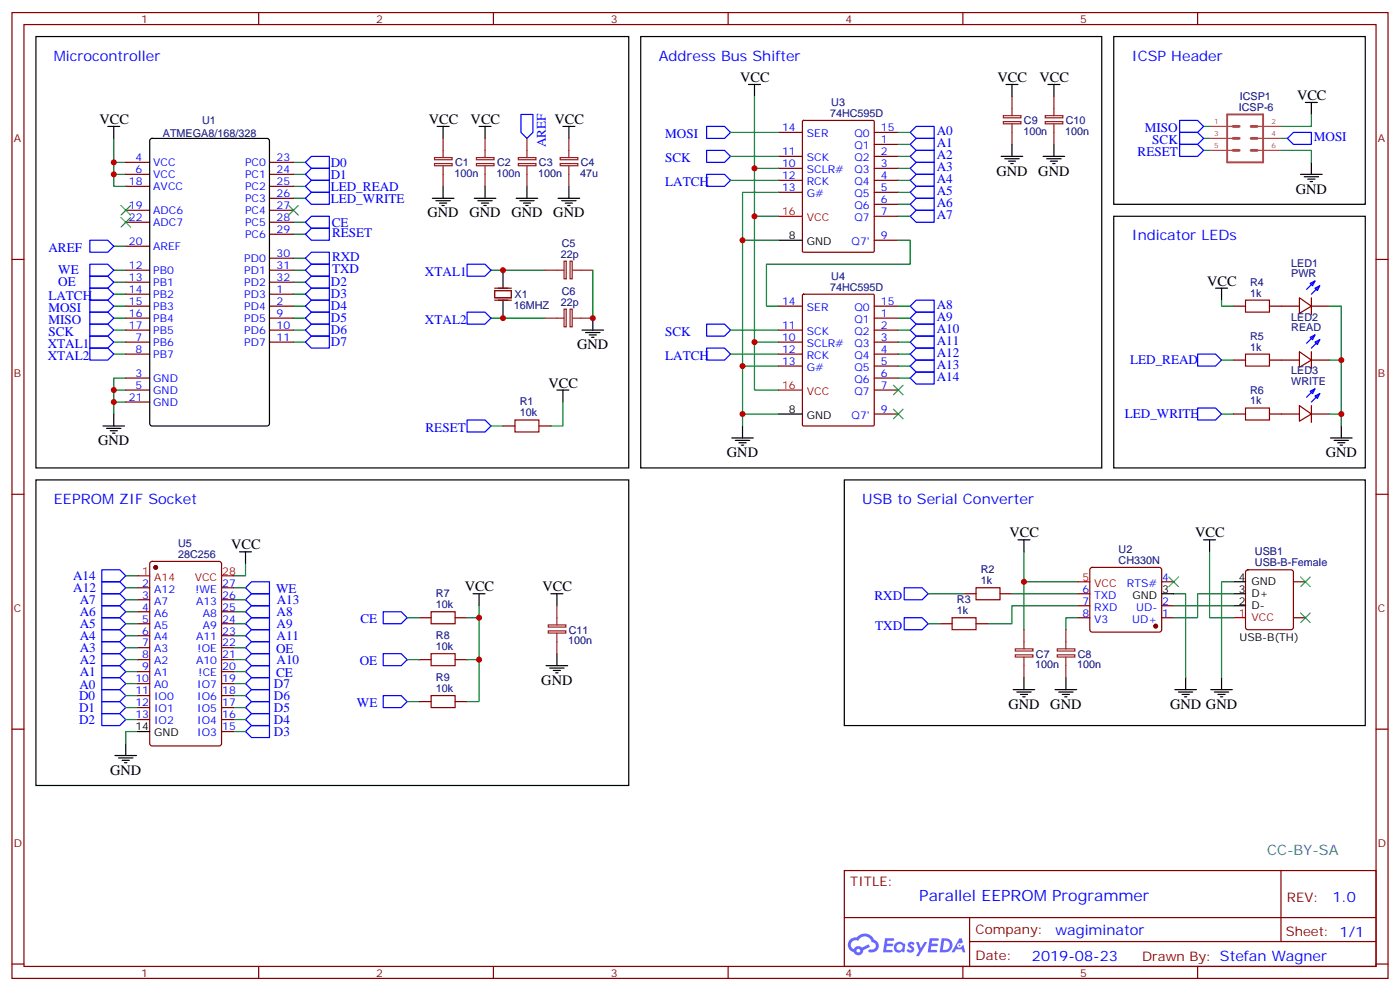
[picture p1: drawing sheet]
<svg xmlns="http://www.w3.org/2000/svg" width="412mm" height="292mm" viewBox="0 0 412 292" stroke-linecap="round" stroke-linejoin="round" font-family="sans-serif">
<g fill="none" stroke="#870000" stroke-width=".35">
<path d="M3.5 3.7h405.4v284.3h-405.4zM7.1 7.2h398.2v277.3h-398.2zM76.2 3.7v3.5M145.3 3.7v3.5M214.5 3.7v3.5M283.6 3.7v3.5M352.8 3.7v3.5M3.5 76.4h3.6M405.3 76.4h3.6M3.5 145.5h3.6M405.3 145.5h3.6M3.5 214.7h3.6"/>
<path d="M405.3 214.7h3.6M248.7 256.3h156.6v28.2h-156.6zM377.3 256.3v20.9M248.7 270.1h156.5M285.6 277.2h119.6M285.6 270.1v14.2M3.5 283.8h3.6M76.2 284.5v3.5M145.3 284.5v3.5M214.5 284.5v3.5M283.6 284.5v3.5M352.8 284.5v3.5"/>
<path d="M405.3 283.8h3.6"/>
</g>
<g fill="#5487ff">
<path d="M267.7 277.5a1.22 1.22 0 0 1 1.7 .2l-.4 .6a.47 .47 0 0 0-.3-.4 .47 .47 0 0 0-.5 .2l.1 .2a1.14 1.14 0 0 1 .8 1.8 1.14 1.14 0 0 1-1.9 0l-.2-.2 .5-.6 .7 .5a.29 .29 0 0 0 .3-.3 .29 .29 0 0 0-.2-.3 1.04 1.04 0 0 1-.6-1.7z"/>
<path d="M260.7 276.2h2.4l.3 .2-.2 .5-1.8 .1-.1 .8h1.5l.3 .4-.3 .4h-1.6l-.2 1.1h1.7l.2 .3-.2 .3-2.6 .1z"/>
<path d="M273.8 276.2h2.4l.3 .2-.1 .5-1.8 .1-.2 .8h1.6l.3 .4-.4 .4-1.6-.1-.1 1.1 1.7 .1 .2 .3-.2 .3-2.6 .1z"/>
<path d="M282.6 276.2h.7l.3 1.3-.6 .3a.69 .69 0 0 0-1 .3 .69 .69 0 0 0 .4 .9 .69 .69 0 0 0 .9-.6l.5-.2 .6 2.2h-.8l-.2-.9h-1.8l-.5 .9h-.8z"/>
<path d="M269.8 277.3h.8l.6 1.8 1.1-1.8h.9l-2.6 4.2h-.8l.9-1.5z"/>
<path d="M277.4 276.2l-.6 4.2h1.3a2.11 2.11 0 0 0 2.5-2.1 2.11 2.11 0 0 0-2.5-2.1zM278.1 277a1.39 1.39 0 0 1 1.7 1.4 1.39 1.39 0 0 1-1.8 1.2h-.3z"/>
<path d="M263.7 277.8a1.54 1.54 0 0 0-.1 2.2 1.54 1.54 0 0 0 2.2 .1l.6 .3 .3-2.3-.2-.3h-.4a1.49 1.49 0 0 0-2.4 0zM264 278.8a.94 .94 0 0 1 1.8 0 .94 .94 0 0 1-1.8 0z"/>
<path d="M250.4 276.6a2.18 2.18 0 0 0 1.1 3.7 1.44 1.44 0 0 0 1.6 .9 1.44 1.44 0 0 0 1.2-1.4l2-1.1-.5-.7-1.9 1a1.47 1.47 0 0 0-2.4 .4 1.39 1.39 0 0 1-.7-1.9 1.39 1.39 0 0 1 2-.5 2.12 2.12 0 0 1 2.2-1.3 2.12 2.12 0 0 1 1.9 1.7 1.14 1.14 0 0 1 1.1 1.4 1.14 1.14 0 0 1-1.7 .7 .43 .43 0 0 0-.5 .4 .43 .43 0 0 0 .4 .5 1.98 1.98 0 0 0 2.5-1.2 1.98 1.98 0 0 0-1.2-2.6 3.1 3.1 0 0 0-5.3-.6l-.9 .1zM252.3 279.9a.55 .55 0 0 1 1.1 0 .55 .55 0 0 1-1.1 0z"/>
<circle cx="282.6" cy="278.3" r=".26"/>
</g>
<g fill="none" stroke="#000" stroke-width=".35">
<path d="M10.6 10.8h174.6v127h-174.6zM188.7 10.8h135.9v127h-135.9zM328.1 10.8h74.1v49.3h-74.1zM31.7 37.2h3.6M33.5 37.2v3.5M128.8 37.2h3.5M130.5 37.2v3.5M141.1 37.2h3.5M142.9 37.2v3.5M165.8 37.2h3.5M167.6 37.2v3.5M220.5 24.9h3.5"/>
<path d="M222.2 24.9v3.5M296.3 24.9h3.6M298.1 24.9v3.5M308.7 24.9h3.5M310.4 24.9v3.5M384.5 30.2h3.6M386.3 30.2v3.5M44.3 41l.5-.3h33.9l.6 .5 .1 83.5-.5 .7h-34.1l-.6-.4-.1-83.5zM127.4 58.4h6.3M128.4 59.1h4.2M129.5 59.8h2.1M130.5 54.9v3.5"/>
<path d="M139.7 58.4h6.3M140.8 59.1h4.2M141.8 59.8h2.1M142.9 54.9v3.5M152 58.4h6.4M153.1 59.1h4.2M154.2 59.8h2.1M155.2 54.9v3.5M164.4 58.4h6.3M165.5 59.1h4.2M166.5 59.8h2.1M167.6 54.9v3.5"/>
<path d="M294.9 46h6.4M296 46.7h4.2M297 47.4h2.2M297.7 48.2h.7M298.1 42.5v3.5M307.3 46h6.3M308.3 46.7h4.3M309.4 47.4h2.1M310.1 48.2h.7M310.4 42.5v3.5M383.1 51.3h6.4M384.2 52h4.2"/>
<path d="M385.2 52.7h2.1M385.9 53.4h.7M386.3 47.8v3.5M130.2 60.5h.7M142.5 60.5h.7M148.2 79.6v5.2M154.9 60.5h.7M167.2 60.5h.7M229.3 70.7h7.1M328.1 63.7h74.1v74.1h-74.1zM148.2 88.4v5.3M171.4 97.2h6.4"/>
<path d="M172.5 97.9h4.2M173.6 98.6h2.1M174.3 99.3h.7M174.6 93.7v3.5M358.1 84.8h3.5M359.8 84.8v3.6M164 114.8h3.6M165.8 114.8v3.6M30.3 125.4h6.4M31.4 126.1h4.2M32.5 126.8h2.1M33.2 127.5h.7"/>
<path d="M33.5 121.9v3.5M215.5 128.9h6.4M216.6 129.6h4.2M217.7 130.4h2.1M218.4 131.1h.7M218.7 125.4v3.5M229.3 121.9h7.1M391.9 128.9h6.4M393 129.6h4.2M394.1 130.4h2.1M394.8 131.1h.7M395.1 125.4v3.5"/>
<path d="M10.6 141.3h174.6v89.9h-174.6zM248.7 141.3h153.5v72.3h-153.5zM299.9 158.9h3.5M301.6 158.9v3.6M354.5 158.9h3.6M356.3 158.9v3.6M70.6 162.5h3.5M72.3 162.5v3.5M139.3 174.8h3.6M141.1 174.8v3.5M162.3 174.8h3.5M164 174.8v3.5"/>
<path d="M342.2 174.8h3.5M363.4 178.3h3.5M363.4 174.8h3.5M363.4 171.3h3.5M160.9 196h6.3M161.9 196.7h4.3M163 197.4h2.1M163.7 198.1h.7M164 192.4v3.6M301.6 199.5v3.5M314 199.5v3.5M349.2 199.5v3.5"/>
<path d="M359.8 199.5v3.5M37 218.9v3.5M40.6 215.4h3.5M298.4 203h6.4M299.5 203.7h4.2M300.6 204.4h2.1M301.3 205.1h.7M310.8 203h6.3M311.9 203.7h4.2M312.9 204.4h2.1M313.6 205.1h.7M346.1 203h6.3"/>
<path d="M347.1 203.7h4.3M348.2 204.4h2.1M348.9 205.1h.7M356.7 203h6.3M357.7 203.7h4.2M358.8 204.4h2.1M359.5 205.1h.7M33.9 222.4h6.3M34.9 223.1h4.3M36 223.8h2.1M36.7 224.5h.7"/>
</g>
<path d="M145.7 85.5h4.9v2.2h-4.9zM145.7 88.4h4.9M145.7 84.8h4.9" fill="none" stroke="#871200" stroke-width=".35"/>
<g fill="none" stroke="#00f" stroke-width=".35">
<path d="M153.5 33.7h3.5v5.3l-1.8 1.7-1.7-1.7zM208.1 37.2h5.3l1.8 1.8-1.8 1.7h-5.3zM268.1 39l1.8-1.8h5.3v3.5h-5.3zM347.5 35.5h5.3l1.7 1.7-1.7 1.8h-5.3zM347.5 39h5.3l1.7 1.7-1.7 1.8h-5.3zM381 39h5.3v3.5h-5.3l-1.8-1.8zM90 58.4l1.7-1.8h5.3v3.5h-5.3zM90 54.9l1.7-1.8h5.3v3.5h-5.3zM90 51.3l1.7-1.7h5.3v3.5h-5.3zM91.7 46h5.3v3.6h-5.3l-1.7-1.8zM208.1 44.3h5.3l1.8 1.7-1.8 1.8h-5.3zM208.1 51.3h5.3l1.8 1.8-1.8 1.8h-5.3z"/>
<path d="M268.1 42.5l1.8-1.8h5.3v3.6h-5.3zM268.1 46l1.8-1.7h5.3v3.5h-5.3zM268.1 49.6l1.8-1.8h5.3v3.5h-5.3zM268.1 53.1l1.8-1.8h5.3v3.6h-5.3zM268.1 56.6l1.8-1.7h5.3v3.5h-5.3zM347.5 42.5h5.3l1.7 1.8-1.7 1.7h-5.3zM26.5 77.8h5.2l1.8 1.8-1.8 1.7h-5.2zM26.5 70.7h5.2l1.8 1.8-1.8 1.8h-5.2zM90 79.6l1.7-1.8h5.3v3.5h-5.3zM90 76l1.7-1.7h5.3v3.5h-5.3zM90 69l1.7-1.8h5.3v3.5h-5.3zM90 65.4l1.7-1.7h5.3v3.5h-5.3z"/>
<path d="M137.6 77.8h5.3l1.7 1.8-1.7 1.7h-5.3zM268.1 60.1l1.8-1.7h5.3v3.5h-5.3zM268.1 63.7l1.8-1.8h5.3v3.5h-5.3zM26.5 84.8h5.2l1.8 1.8-1.8 1.8h-5.2zM26.5 81.3h5.2l1.8 1.8-1.8 1.7h-5.2zM26.5 88.4h5.2l1.8 1.7-1.8 1.8h-5.2zM26.5 91.9h5.2l1.8 1.8-1.8 1.7h-5.2zM26.5 95.4h5.2l1.8 1.8-1.8 1.8h-5.2zM26.5 99h5.2l1.8 1.7-1.8 1.8h-5.2zM90 97.2l1.7-1.8h5.3v3.6h-5.3zM90 93.7l1.7-1.8h5.3v3.5h-5.3zM90 90.1l1.7-1.7h5.3v3.5h-5.3z"/>
<path d="M90 86.6l1.7-1.8h5.3v3.6h-5.3zM90 83.1l1.7-1.8h5.3v3.5h-5.3zM137.6 91.9h5.3l1.7 1.8-1.7 1.7h-5.3zM208.1 95.4h5.3l1.8 1.8-1.8 1.8h-5.3zM268.1 90.1l1.8-1.7h5.3v3.5h-5.3zM268.1 93.7l1.8-1.8h5.3v3.5h-5.3zM268.1 97.2l1.8-1.8h5.3v3.6h-5.3zM385.9 83.4l1.4-.7-.7 1.4zM385.9 99.3l1.4-.7-.7 1.4zM387.3 84.8l1.5-.7-.7 1.4zM387.3 82.7l-2.4 2.5M387.3 98.6l-2.4 2.5"/>
<path d="M388.8 84.1l-2.5 2.5M26.5 102.5h5.2l1.8 1.7-1.8 1.8h-5.2zM90 100.7l1.7-1.7h5.3v3.5h-5.3zM208.1 102.5h5.3l1.8 1.7-1.8 1.8h-5.3zM268.1 100.7l1.8-1.7h5.3v3.5h-5.3zM268.1 104.2l1.8-1.7h5.3v3.5h-5.3zM268.1 107.8l1.8-1.8h5.3v3.5h-5.3zM268.1 111.3l1.8-1.8h5.3v3.6h-5.3zM352.8 104.2h5.3l1.7 1.8-1.7 1.8h-5.3zM385.9 115.2l1.4-.7-.7 1.4zM387.3 100.7l1.5-.7-.7 1.4zM387.3 116.6l1.5-.7-.7 1.4z"/>
<path d="M387.3 114.5l-2.4 2.4M388.8 100l-2.5 2.5M388.8 115.9l-2.5 2.5M137.6 123.6h5.3l1.7 1.8-1.7 1.8h-5.3zM352.8 120.1h5.3l1.7 1.8-1.7 1.7h-5.3zM30 178.3h5.3l1.7 1.8-1.7 1.8h-5.3zM30 174.8h5.3l1.7 1.8-1.7 1.7h-5.3zM30 171.3h5.3l1.7 1.7-1.7 1.8h-5.3zM30 167.7h5.3l1.7 1.8-1.7 1.8h-5.3zM72.3 176.6l1.8-1.8h5.3v3.5h-5.3zM72.3 173l1.8-1.7h5.3v3.5h-5.3zM74.1 178.3h5.3v3.6h-5.3l-1.8-1.8z"/>
<path d="M266.3 173h5.3l1.8 1.8-1.8 1.8h-5.3zM30 199.5h5.3l1.7 1.8-1.7 1.7h-5.3zM30 196h5.3l1.7 1.7-1.7 1.8h-5.3zM30 192.4h5.3l1.7 1.8-1.7 1.8h-5.3zM30 188.9h5.3l1.7 1.8-1.7 1.7h-5.3zM30 185.4h5.3l1.7 1.7-1.7 1.8h-5.3zM30 181.9h5.3l1.7 1.7-1.7 1.8h-5.3zM72.3 194.2l1.8-1.8h5.3v3.6h-5.3zM72.3 190.7l1.8-1.8h5.3v3.5h-5.3zM72.3 197.7l1.8-1.7h5.3v3.5h-5.3zM74.1 181.9h5.3v3.5h-5.3l-1.8-1.8zM74.1 185.4h5.3v3.5h-5.3l-1.8-1.8z"/>
<path d="M112.9 180.1h5.3l1.7 1.8-1.7 1.7h-5.3zM112.9 192.4h5.3l1.7 1.8-1.7 1.8h-5.3zM266.3 181.9h5.3l1.8 1.7-1.8 1.8h-5.3zM30 203h5.3l1.7 1.8-1.7 1.8h-5.3zM30 206.6h5.3l1.7 1.7-1.7 1.8h-5.3zM30 210.1h5.3l1.7 1.7-1.7 1.8h-5.3zM72.3 208.3l1.8-1.7h5.3v3.5h-5.3zM72.3 204.8l1.8-1.8h5.3v3.6h-5.3zM72.3 201.3l1.8-1.8h5.3v3.5h-5.3zM74.1 213.6h5.3v3.5h-5.3l-1.8-1.7zM74.1 210.1h5.3v3.5h-5.3l-1.8-1.8zM112.9 204.8h5.3l1.7 1.8-1.7 1.7h-5.3z"/>
</g>
<g fill="none" stroke="#870000" stroke-width=".35">
<path d="M229.3 39h7.1M236.4 35.6l.3-.1h20.5l.3 .1v38.3l-.2 .3-20.6 .1-.3-.2zM257.5 39h7.1M37 47.8h7.1M37 51.3h7.1M37 54.9h7.1M79.4 47.8h7M79.4 51.3h7M79.4 54.9h7M79.4 58.4h7M229.3 46h7.1M229.3 49.6h7.1"/>
<path d="M229.3 53.1h7.1M229.3 56.6h7.1M257.5 42.5h7.1M257.5 46h7.1M257.5 49.6h7.1M257.5 53.1h7.1M257.5 56.6h7.1M37 61.9h7.1M37 65.4h7.1M37 72.5h7.1M37 79.6h7.1M79.4 61.9h7"/>
<path d="M79.4 65.4h7M79.4 79.6h7M79.4 69h7M79.4 76h7M257.5 60.1h7.1M257.5 63.7h7.1M257.5 70.7h7.1M37 90.1h7.1M37 83.1h7.1M37 86.6h7.1M37 93.7h7.1M37 97.2h7.1"/>
<path d="M79.4 90.1h7M79.4 83.1h7M79.4 86.6h7M79.4 93.7h7M79.4 97.2h7M229.3 90.1h7.1M229.3 97.2h7.1M236.4 86.8l.3-.2h20.5l.3 .2v38.3l-.2 .3h-20.6l-.3-.2zM257.5 90.1h7.1M257.5 93.7h7.1M257.5 97.2h7.1M363.4 90.1h3.5"/>
<path d="M373.9 90.1h8.9M382.8 87.7l3.5 2.4-3.5 2.2zM386.3 90.1h5.3M386.3 87.7v4.9M37 100.7h7.1M37 104.2h7.1M37 111.3h7.1M37 114.8h7.1M37 118.4h7.1M79.4 100.7h7M229.3 100.7h7.1M229.3 104.2h7.1"/>
<path d="M229.3 107.8h7.1M257.5 100.7h7.1M257.5 104.2h7.1M257.5 111.3h7.1M257.5 114.8h7.1M257.5 107.8h7.1M363.4 106h3.5M373.9 106h8.9M382.8 103.5l3.5 2.5-3.5 2.1zM382.8 119.4l3.5 2.5-3.5 2.1zM386.3 103.5v5M386.3 119.4v5"/>
<path d="M386.3 106h5.3M148.2 125.4h3.5M158.7 125.4h3.6M257.5 121.9h7.1M363.4 121.9h3.5M373.9 121.9h8.9M386.3 121.9h5.3M40.6 173h3.5M40.6 176.6h3.5M44.3 165.5l.5-.2h19.8l.6 .4 .1 53.2-.5 .6-20 .1-.6-.5-.1-53.1zM65.3 173h3.5M65.3 176.6h3.5"/>
<path d="M284 174.8h3.5M294.6 174.8h3.5M317.5 174.8h3.5M317.5 178.3h3.5M321.3 167.2l.4-.2h19.8l.5 .2 .2 .5v17.7l-.2 .5-.5 .2h-19.8l-.5-.2-.2-.5v-17.7zM342.2 171.3h3.5M342.2 178.3h3.5M367.1 168l.5-.3h12.7l.5 .3 .2 .5v16.2l-.2 .5-.5 .2h-12.7l-.5-.2-.2-.5v-16.2zM381 171.3h3.5M40.6 183.6h3.5M40.6 194.2h3.5M40.6 180.1h3.5"/>
<path d="M40.6 187.1h3.5M40.6 190.7h3.5M40.6 197.7h3.5M65.3 183.6h3.5M65.3 194.2h3.5M65.3 180.1h3.5M65.3 187.1h3.5M65.3 190.7h3.5M65.3 197.7h3.5M123.5 181.9h3.5M123.5 194.2h3.5M134.1 181.9h3.5"/>
<path d="M134.1 194.2h3.5M276.9 183.6h3.6M287.5 183.6h3.5M317.5 181.9h3.5M342.2 181.9h3.5M381 181.9h3.5M40.6 201.3h3.5M40.6 204.8h3.5M40.6 208.3h3.5M40.6 211.8h3.5M65.3 201.3h3.5M65.3 204.8h3.5"/>
<path d="M65.3 208.3h3.5M65.3 211.8h3.5M65.3 215.4h3.5M123.5 206.6h3.5M134.1 206.6h3.5"/>
</g>
<path d="M366.9 88.4h7v3.5h-7zM366.9 104.2h7v3.6h-7zM151.7 123.6h7v3.6h-7zM366.9 120.1h7v3.5h-7zM287.5 173h7.1v3.6h-7.1zM127 180.1h7.1v3.5h-7.1zM127 192.4h7.1v3.6h-7.1zM280.5 181.9h7v3.5h-7zM127 204.8h7.1v3.5h-7.1z" fill="none" stroke="#a10000" stroke-width=".35"/>
<g fill="none" stroke="#008700" stroke-width=".35">
<path d="M215.2 39h14.1M222.2 28.4v86.4h7.1M264.6 39h3.5M354.5 37.2h1.8M386.3 33.7v3.5h-8.8M33.5 40.7v14.2h3.5M33.5 51.3h3.5M33.5 47.8h3.5M86.4 58.4h3.6M86.4 54.9h3.6M86.4 51.3h3.6M86.4 47.8h3.6"/>
<path d="M215.2 46h14.1M215.2 53.1h14.1M222.2 49.6h7.1M229.3 56.6h-10.6v68.8M264.6 42.5h3.5M264.6 46h3.5M264.6 49.6h3.5M264.6 53.1h3.5M264.6 56.6h3.5M354.5 40.7h1.8M354.5 44.3h1.8M377.5 44.3h8.8v3.5"/>
<path d="M377.5 40.7h1.7M33.5 79.6h3.5M33.5 72.5h3.5M86.4 79.6h3.6M86.4 65.4h3.6M86.4 76h3.6M86.4 69h3.6M144.6 79.6h15.9M174.6 79.6v14.1M218.7 70.7h10.6M222.2 63.7h7.1M264.6 70.7h3.5v7.1h-42.3v12.3h3.5"/>
<path d="M264.6 60.1h3.5M264.6 63.7h3.5M33.5 86.6h3.5M33.5 83.1h3.5M33.5 97.2h3.5M33.5 93.7h3.5M33.5 90.1h3.5M86.4 86.6h3.6M86.4 83.1h3.6M86.4 97.2h3.6M86.4 93.7h3.6M86.4 90.1h3.6"/>
<path d="M144.6 93.7h15.9M215.2 97.2h14.1M264.6 97.2h3.5M264.6 93.7h3.5M264.6 90.1h3.5M359.8 88.4v1.7h3.6M391.6 90.1h3.5v35.3M33.5 100.7h3.5M33.5 118.4h3.5M33.5 114.8h3.5M33.5 104.2h3.5M37 111.3h-3.5v10.6"/>
<path d="M86.4 100.7h3.6M165.8 118.4v7h-3.5M215.2 104.2h14.1M218.7 107.8h10.6M222.2 100.7h7.1M264.6 100.7h3.5M264.6 104.2h3.5M264.6 107.8h3.5M264.6 111.3h3.5M359.8 106h3.6M391.6 106h3.5M144.6 125.4h3.6"/>
<path d="M218.7 121.9h10.6M359.8 121.9h3.6M391.6 121.9h3.5M37 173h3.6M37 176.6h3.6M37 169.5h3.6M68.8 173h3.5M68.8 176.6h3.5M72.3 166v3.5h-3.5M141.1 178.3v28.3h-3.5M273.4 174.8h10.6M298.1 174.8h19.4"/>
<path d="M301.6 162.5v8.8h15.9M301.6 171.3v14.1M317.5 178.3h-19.4v5.3h-7.1M345.7 174.8h3.5v24.7M345.7 178.3h17.7M356.3 162.5v19.4h7.1M363.4 174.8h-10.6v7.1h-7.1M363.4 171.3h-3.6v28.2M37 183.6h3.6M37 180.1h3.6M37 187.1h3.6M37 190.7h3.6"/>
<path d="M37 194.2h3.6M37 197.7h3.6M68.8 183.6h3.5M68.8 180.1h3.5M68.8 187.1h3.5M68.8 190.7h3.5M68.8 194.2h3.5M68.8 197.7h3.5M119.9 194.2h3.6M119.9 181.9h3.6M137.6 194.2h3.5M137.6 181.9h3.5"/>
<path d="M273.4 183.6h3.5M317.5 181.9h-3.5v3.5M37 201.3h3.6M37 204.8h3.6M37 208.3h3.6M37 211.8h3.6M40.6 215.4h-3.6v3.5M68.8 201.3h3.5M68.8 204.8h3.5M68.8 208.3h3.5M68.8 211.8h3.5M68.8 215.4h3.5"/>
<path d="M119.9 206.6h3.6"/>
</g>
<g fill="none" stroke="#8c2424" stroke-width=".35">
<path d="M295.6 35.8h5.1v.6h-5.1zM295.6 34h5.1v.7h-5.1zM298.1 28.4v5.6M298.1 36.5v6M307.9 35.8h5.2v.6h-5.2zM307.9 34h5.2v.7h-5.2zM310.4 28.4v5.6M310.4 36.5v6M128 48.2h5.2v.6h-5.2zM128 46.4h5.2v.6h-5.2zM130.5 40.7v5.7M130.5 48.9v6"/>
<path d="M140.3 48.2h5.2v.6h-5.2zM140.3 46.4h5.2v.6h-5.2zM142.9 40.7v5.7M142.9 48.9v6M152.7 48.2h5.2v.6h-5.2zM152.7 46.4h5.2v.6h-5.2zM155.2 40.7v5.7M155.2 48.9v6M165 48.2h5.2v.6h-5.2zM165 46.4h5.2v.6h-5.2zM167.6 40.7v5.7M167.6 48.9v6"/>
<path d="M160.5 79.6h5.7M166.2 76.9h.6v5.2h-.6zM167.9 76.9h.7v5.2h-.7zM168.6 79.6h6M160.5 93.7h5.7M166.2 91h.6v5.2h-.6zM167.9 91h.7v5.2h-.7zM168.6 93.7h6M164 178.3v5.7M161.5 185.7h5.2v.7h-5.2zM161.5 184h5.2v.6h-5.2zM164 186.4v6"/>
<path d="M299.1 192.8h5.2v.6h-5.2zM299.1 191h5.2v.7h-5.2zM301.6 185.4v5.6M301.6 193.5v6M311.4 192.8h5.2v.6h-5.2zM311.4 191h5.2v.7h-5.2zM314 185.4v5.6M314 193.5v6"/>
</g>
<path d="M361.5 33.7h10.6v14.1h-10.6z" fill="none" stroke="#a64a4a" stroke-width=".56"/>
<path d="M363.2 37.2h1.8M368.5 37.2h1.8M363.2 44.3h1.8M363.2 40.7h1.8M368.5 44.3h1.8M368.5 40.7h1.8" fill="none" stroke="#a64a4a" stroke-width=".85"/>
<path d="M356.3 37.2h7M370.5 37.2h7M356.3 40.7h7M356.3 44.3h7M370.5 40.7h7M370.5 44.3h7" fill="none" stroke="#a64a4a" stroke-width=".35"/>
<path d="M229.3 63.7h7.1M229.3 114.8h7.1M40.6 169.5h3.5M65.3 169.5h3.5M317.5 171.3h3.5M363.4 181.9h3.5" fill="none" stroke="#f00" stroke-width=".35"/>
<g fill="#870000" stroke="#870000" stroke-width=".35">
<circle cx="340.4" cy="184.3" r=".53"/>
<circle cx="45.9" cy="167" r=".53"/>
</g>
<g fill="none" stroke="#3c3" stroke-width=".35">
<path d="M35.6 60.5l2.9 2.8M35.6 64l2.9 2.9M38.5 60.5l-2.9 2.8M38.5 64l-2.9 2.9M85 60.5l2.8 2.8M87.8 60.5l-2.8 2.8M263.2 113.4l2.8 2.8M266 113.4l-2.8 2.8M263.2 120.5l2.8 2.8M266 120.5l-2.8 2.8M344.3 169.9l2.8 2.8M347.1 169.9l-2.8 2.8"/>
<path d="M383.1 169.9l2.8 2.8M385.9 169.9l-2.8 2.8M383.1 180.4l2.8 2.9M385.9 180.4l-2.8 2.9"/>
</g>
<g fill="#c00">
<circle cx="141.1" cy="181.9" r=".88"/>
<circle cx="218.7" cy="121.9" r=".88"/>
<circle cx="218.7" cy="70.7" r=".88"/>
<circle cx="222.3" cy="49.6" r=".88"/>
<circle cx="395.1" cy="106" r=".88"/>
<circle cx="301.6" cy="171.3" r=".88"/>
<circle cx="148.2" cy="93.7" r=".88"/>
<circle cx="148.2" cy="79.6" r=".88"/>
<circle cx="33.5" cy="51.3" r=".88"/>
<circle cx="33.5" cy="114.8" r=".88"/>
<circle cx="174.6" cy="93.7" r=".88"/>
<circle cx="33.5" cy="118.4" r=".88"/>
<circle cx="33.5" cy="47.8" r=".88"/>
<circle cx="395.1" cy="121.9" r=".88"/>
<circle cx="222.3" cy="63.7" r=".88"/>
<circle cx="222.3" cy="100.7" r=".88"/>
<circle cx="218.7" cy="107.8" r=".88"/>
<circle cx="141.1" cy="194.2" r=".88"/>
</g>
<text font-size="4.6" fill="#00f" x="270.8" y="265.3">Parallel EEPROM Programmer</text>
<g font-size="4.2" fill="#00f">
<text x="15.9" y="17.8">Microcontroller</text>
<text x="194" y="17.8">Address Bus Shifter</text>
<text x="333.4" y="17.8">ICSP Header</text>
<text x="333.4" y="70.7">Indicator LEDs</text>
<text x="15.9" y="148.3">EEPROM ZIF Socket</text>
<text x="254" y="148.3">USB to Serial Converter</text>
<text x="392.5" y="265.6">1.0</text>
<text x="310.9" y="275.1">wagiminator</text>
<text x="304" y="282.9">2019-08-23</text>
</g>
<g font-size="4.2">
<text x="218" y="24.2">VCC</text>
<text x="293.9" y="24.2">VCC</text>
<text x="306.2" y="24.2">VCC</text>
<text x="382.1" y="29.5">VCC</text>
<text x="29.3" y="36.5">VCC</text>
<text x="126.3" y="36.5">VCC</text>
<text x="138.6" y="36.5">VCC</text>
<text x="163.3" y="36.5">VCC</text>
<text x="293.5" y="51.7">GND</text>
<text x="305.9" y="51.7">GND</text>
<text x="381.7" y="57">GND</text>
<text x="125.9" y="64">GND</text>
<text x="138.3" y="64">GND</text>
<text x="150.6" y="64">GND</text>
<text x="163" y="64">GND</text>
<text x="355.6" y="84.1">VCC</text>
<text x="170" y="102.8">GND</text>
<text x="161.6" y="114.1">VCC</text>
<text x="28.9" y="131.1">GND</text>
<text x="214.1" y="134.6">GND</text>
<text x="390.5" y="134.6">GND</text>
<text x="68.1" y="161.7">VCC</text>
<text x="297.4" y="158.2">VCC</text>
<text x="352.1" y="158.2">VCC</text>
<text x="136.9" y="174.1">VCC</text>
<text x="159.8" y="174.1">VCC</text>
<text x="159.5" y="201.6">GND</text>
<text x="297" y="208.7">GND</text>
<text x="309.4" y="208.7">GND</text>
<text x="344.7" y="208.7">GND GND</text>
<text x="32.5" y="228.1">GND</text>
</g>
<text font-size="4.2" fill="#0099b0" x="373.2" y="251.7">CC-BY-SA</text>
<g font-size="3.9" fill="#00f">
<text x="195.9" y="40.7">MOSI</text>
<text x="276" y="39.7">A0</text>
<text x="337.3" y="39">MISO</text>
<text x="387" y="41.6">MOSI</text>
<text x="160.7" y="43.3" transform="rotate(-90 160.7 43.3)">AREF</text>
<text x="195.9" y="47.7">SCK</text>
<text x="276" y="43.3">A1</text>
<text x="276" y="46.8">A2</text>
<text x="335.1" y="46">RESET</text>
<text x="339.4" y="42.5">SCK</text>
<text x="97.4" y="52.6">D1</text>
<text x="97.4" y="49">D0</text>
<text x="276" y="50.3">A3</text>
<text x="276" y="53.9">A4</text>
<text x="97.4" y="59.6">LED_WRITE</text>
<text x="97.4" y="56.1">LED_READ</text>
<text x="195.9" y="54.7">LATCH</text>
<text x="276" y="57.4">A5</text>
<text x="276" y="60.9">A6</text>
<text x="276" y="64.4">A7</text>
<text x="97.7" y="66.7">CE</text>
<text x="97.8" y="69.7">RESET</text>
<text x="14.2" y="74.2">AREF</text>
<text x="97.8" y="76.8">RXD</text>
<text x="17.2" y="80.8">WE</text>
<text x="97.8" y="80.3">TXD</text>
<text x="125.2" y="81.3">XTAL1</text>
<text x="14.2" y="88.2">LATCH</text>
<text x="17.2" y="84.3">OE</text>
<text x="97.5" y="87.9">D3</text>
<text x="97.5" y="84.3">D2</text>
<text x="14.2" y="91.8">MOSI</text>
<text x="14.2" y="95.4">MISO</text>
<text x="97.5" y="94.9">D5</text>
<text x="97.5" y="91.4">D4</text>
<text x="125.2" y="95.4">XTAL2</text>
<text x="276" y="90.9">A8</text>
<text x="276" y="94.4">A9</text>
<text x="14.2" y="98.9">SCK</text>
<text x="97.5" y="102">D7</text>
<text x="97.5" y="98.5">D6</text>
<text x="195.9" y="98.9">SCK</text>
<text x="276" y="98">A10</text>
<text x="276" y="101.5">A11</text>
<text x="14.1" y="106">XTAL2</text>
<text x="14.1" y="102.5">XTAL1</text>
<text x="195.9" y="105.9">LATCH</text>
<text x="276" y="105">A12</text>
<text x="332.9" y="107.3">LED_READ</text>
<text x="276" y="108.5">A13</text>
<text x="276" y="112.1">A14</text>
<text x="331.3" y="123.2">LED_WRITE</text>
<text x="125.3" y="127.2">RESET</text>
<text x="21.5" y="170.7">A14</text>
<text x="21.6" y="174.3">A12</text>
<text x="23.5" y="177.8">A7</text>
<text x="81.3" y="174.6">WE</text>
<text x="81.5" y="177.8">A13</text>
<text x="257.6" y="176.6">RXD</text>
<text x="23.5" y="184.9">A5</text>
<text x="23.5" y="181.3">A6</text>
<text x="81.5" y="181.3">A8</text>
<text x="81.5" y="184.9">A9</text>
<text x="106.2" y="183.5">CE</text>
<text x="257.8" y="185.4">TXD</text>
<text x="23.5" y="191.9">A3</text>
<text x="23.5" y="188.4">A4</text>
<text x="81.5" y="188.4">A11</text>
<text x="23.5" y="195.5">A2</text>
<text x="81.3" y="192.3">OE</text>
<text x="81.5" y="195.4">A10</text>
<text x="106" y="195.8">OE</text>
<text x="23.4" y="202.9">A0</text>
<text x="23.5" y="199">A1</text>
<text x="80.7" y="202.6">D7</text>
<text x="81.3" y="199.3">CE</text>
<text x="23.3" y="206">D0</text>
<text x="23.3" y="209.6">D1</text>
<text x="80.7" y="209.6">D5</text>
<text x="80.7" y="206.1">D6</text>
<text x="105.1" y="208.2">WE</text>
<text x="23.3" y="213.1">D2</text>
<text x="80.7" y="213.2">D4</text>
<text x="80.7" y="216.7">D3</text>
</g>
<g font-size="3.9" fill="#800">
<text x="250.5" y="260.9">TITLE:</text>
<text x="379.1" y="265.6">REV:</text>
<text x="287.4" y="275.1">Company:</text>
<text x="378.7" y="275.7">Sheet: 1/1</text>
<text x="287.4" y="282.8">Date:</text>
<text x="336.4" y="282.8">Drawn By: Stefan Wagner</text>
</g>
<g font-size="3.2" fill="#800">
<text x="41.6" y="6.7">1</text>
<text x="110.8" y="6.7">2</text>
<text x="179.9" y="6.7">3</text>
<text x="249.1" y="6.7">4</text>
<text x="318.2" y="6.7">5</text>
<text x="4.1" y="41.8">A</text>
<text x="405.9" y="41.8">A</text>
<text x="4.1" y="110.9">B</text>
<text x="405.9" y="110.9">B</text>
<text x="4.1" y="180.1">C</text>
<text x="405.9" y="180.1">C</text>
<text x="4.1" y="249.2">D</text>
<text x="405.9" y="249.2">D</text>
<text x="41.6" y="287.5">1</text>
<text x="110.8" y="287.5">2</text>
<text x="179.9" y="287.5">3</text>
<text x="249.1" y="287.5">4</text>
<text x="318.2" y="287.5">5</text>
</g>
<g font-size="3.2" fill="#000080">
<text x="365.2" y="29.4">ICSP1</text>
<text x="244.5" y="34.4">74HC595D</text>
<text x="244.9" y="31.2">U3</text>
<text x="364.9" y="32.6">ICSP-6</text>
<text x="48" y="40.2">ATMEGA8/168/328</text>
<text x="59.5" y="36.5">U1</text>
<text x="301.4" y="39.8">100n</text>
<text x="301.6" y="36.6">C9</text>
<text x="313.8" y="39.8">100n</text>
<text x="314" y="36.6">C10</text>
<text x="133.9" y="52.1">100n</text>
<text x="134.1" y="48.9">C1</text>
<text x="146.2" y="52.1">100n</text>
<text x="146.4" y="48.9">C2</text>
<text x="158.6" y="52.1">100n</text>
<text x="158.7" y="48.9">C3</text>
<text x="170.9" y="52.1">47u</text>
<text x="171.1" y="48.9">C4</text>
<text x="165.2" y="75.8">22p</text>
<text x="165.5" y="72.6">C5</text>
<text x="244.9" y="82.4">U4</text>
<text x="380.4" y="78.5">LED1</text>
<text x="380.4" y="81.7">PWR</text>
<text x="151.6" y="87.7">X1</text>
<text x="165.2" y="90">22p</text>
<text x="165.5" y="86.7">C6</text>
<text x="244.5" y="85.5">74HC595D</text>
<text x="368.3" y="87.3">1k</text>
<text x="368.3" y="84.1">R4</text>
<text x="151.3" y="91">16MHZ</text>
<text x="380.4" y="94.4">LED2</text>
<text x="368.3" y="100">R5</text>
<text x="380.4" y="97.5">READ</text>
<text x="368.3" y="103.2">1k</text>
<text x="380.4" y="110.2">LED3</text>
<text x="380.4" y="113.4">WRITE</text>
<text x="153.1" y="119.4">R1</text>
<text x="368.3" y="119.1">1k</text>
<text x="368.3" y="115.9">R6</text>
<text x="153.1" y="122.6">10k</text>
<text x="52.5" y="161">U5</text>
<text x="52.5" y="164.2">28C256</text>
<text x="329.5" y="166">CH330N</text>
<text x="329.5" y="162.8">U2</text>
<text x="369.7" y="166.7">USB-B-Female</text>
<text x="369.7" y="163.5">USB1</text>
<text x="288.9" y="172">1k</text>
<text x="288.9" y="168.8">R2</text>
<text x="128.4" y="179">10k</text>
<text x="128.4" y="175.8">R7</text>
<text x="281.9" y="177.6">R3</text>
<text x="281.9" y="180.8">1k</text>
<text x="128.4" y="191.4">10k</text>
<text x="128.4" y="188.2">R8</text>
<text x="167.4" y="189.7">100n</text>
<text x="167.6" y="186.5">C11</text>
<text x="305" y="196.8">100n</text>
<text x="305.2" y="193.6">C7</text>
<text x="317.3" y="196.8">100n</text>
<text x="317.5" y="193.6">C8</text>
<text x="128.4" y="203.7">10k</text>
<text x="128.4" y="200.5">R9</text>
</g>
<g font-size="3.2" fill="#00f">
<text x="230.4" y="38.6">14</text>
<text x="237.7" y="40.4">SER</text>
<text x="251.7" y="40.4">Q0</text>
<text x="259.5" y="38.6">15</text>
<text x="40" y="47.4">4</text>
<text x="81.5" y="47.4">23</text>
<text x="230.4" y="45.7">11</text>
<text x="237.7" y="47.4">SCK</text>
<text x="251.7" y="43.9">Q1</text>
<text x="251.7" y="47.4">Q2</text>
<text x="259.5" y="42.2">1</text>
<text x="259.5" y="45.7">2</text>
<text x="40" y="51">6</text>
<text x="45.2" y="48.9">VCC</text>
<text x="45.2" y="52.4">VCC</text>
<text x="72.2" y="48.9">PC0</text>
<text x="72.2" y="52.4">PC1</text>
<text x="81.5" y="51">24</text>
<text x="230.4" y="49.2">10</text>
<text x="230.4" y="52.7">12</text>
<text x="237.7" y="51">SCLR#</text>
<text x="251.7" y="51">Q3</text>
<text x="259.5" y="49.2">3</text>
<text x="259.5" y="52.7">4</text>
<text x="37.9" y="54.5">18</text>
<text x="45.2" y="55.9">AVCC</text>
<text x="72.2" y="55.9">PC2</text>
<text x="72.2" y="59.4">PC3</text>
<text x="81.5" y="54.5">25</text>
<text x="81.5" y="58">26</text>
<text x="230.4" y="56.3">13</text>
<text x="237.7" y="54.5">RCK</text>
<text x="237.7" y="58">G#</text>
<text x="251.7" y="54.5">Q4</text>
<text x="251.7" y="58">Q5</text>
<text x="259.5" y="56.3">5</text>
<text x="259.5" y="59.8">6</text>
<text x="37.9" y="61.6">19</text>
<text x="37.9" y="65.1">22</text>
<text x="45.2" y="63">ADC6</text>
<text x="72.2" y="63">PC4</text>
<text x="81.5" y="61.6">27</text>
<text x="81.5" y="65.1">28</text>
<text x="251.7" y="61.6">Q6</text>
<text x="251.7" y="65.1">Q7</text>
<text x="259.5" y="63.3">7</text>
<text x="45.2" y="66.5">ADC7</text>
<text x="72.2" y="66.5">PC5</text>
<text x="72.2" y="70">PC6</text>
<text x="81.5" y="68.6">29</text>
<text x="259.5" y="70.4">9</text>
<text x="37.9" y="72.1">20</text>
<text x="45.2" y="73.6">AREF</text>
<text x="71.9" y="77.1">PD0</text>
<text x="81.5" y="75.7">30</text>
<text x="250.9" y="72.1">Q7'</text>
<text x="37.9" y="79.2">12</text>
<text x="37.9" y="82.7">13</text>
<text x="45.2" y="80.6">PB0</text>
<text x="71.9" y="80.6">PD1</text>
<text x="81.5" y="79.2">31</text>
<text x="81.5" y="82.7">32</text>
<text x="37.9" y="86.3">14</text>
<text x="37.9" y="89.8">15</text>
<text x="45.2" y="84.1">PB1</text>
<text x="45.2" y="87.7">PB2</text>
<text x="71.9" y="84.1">PD2</text>
<text x="71.9" y="87.7">PD3</text>
<text x="81.5" y="86.3">1</text>
<text x="81.5" y="89.8">2</text>
<text x="230.4" y="89.8">14</text>
<text x="259.5" y="89.8">15</text>
<text x="37.9" y="93.3">16</text>
<text x="45.2" y="91.2">PB3</text>
<text x="45.2" y="94.7">PB4</text>
<text x="71.9" y="91.2">PD4</text>
<text x="71.9" y="94.7">PD5</text>
<text x="81.5" y="93.3">9</text>
<text x="237.7" y="91.5">SER</text>
<text x="251.7" y="95.1">Q1</text>
<text x="251.7" y="91.5">Q0</text>
<text x="259.5" y="93.3">1</text>
<text x="37.9" y="96.8">17</text>
<text x="40" y="100.4">7</text>
<text x="45.2" y="98.2">PB5</text>
<text x="45.2" y="101.8">PB6</text>
<text x="71.9" y="98.2">PD6</text>
<text x="71.9" y="101.8">PD7</text>
<text x="81.5" y="96.8">10</text>
<text x="81.5" y="100.4">11</text>
<text x="230.4" y="100.4">10</text>
<text x="230.4" y="96.8">11</text>
<text x="237.7" y="98.6">SCK</text>
<text x="251.7" y="98.6">Q2</text>
<text x="259.5" y="96.8">2</text>
<text x="259.5" y="100.4">3</text>
<text x="40" y="103.9">8</text>
<text x="45.2" y="105.3">PB7</text>
<text x="230.4" y="103.9">12</text>
<text x="230.4" y="107.4">13</text>
<text x="237.7" y="102.1">SCLR#</text>
<text x="237.7" y="105.7">RCK</text>
<text x="251.7" y="102.1">Q3</text>
<text x="251.7" y="105.7">Q4</text>
<text x="259.5" y="103.9">4</text>
<text x="259.5" y="107.4">5</text>
<text x="40" y="110.9">3</text>
<text x="45.2" y="112.4">GND</text>
<text x="237.7" y="109.2">G#</text>
<text x="251.7" y="109.2">Q5</text>
<text x="251.7" y="112.7">Q6</text>
<text x="259.5" y="110.9">6</text>
<text x="37.9" y="118">21</text>
<text x="40" y="114.5">5</text>
<text x="45.2" y="115.9">GND</text>
<text x="45.2" y="119.4">GND</text>
<text x="251.7" y="116.2">Q7</text>
<text x="259.5" y="114.5">7</text>
<text x="250.9" y="123.3">Q7'</text>
<text x="259.5" y="121.5">9</text>
<text x="41.9" y="172.7">2</text>
<text x="65.4" y="172.7">27</text>
<text x="332" y="172.7">RTS#</text>
<text x="342.4" y="170.9">4</text>
<text x="41.9" y="176.2">3</text>
<text x="41.9" y="179.7">4</text>
<text x="45.4" y="174.4">A12</text>
<text x="45.4" y="178">A7</text>
<text x="57.6" y="174.4">!WE</text>
<text x="57.8" y="178">A13</text>
<text x="65.4" y="179.7">25</text>
<text x="65.4" y="176.2">26</text>
<text x="318.8" y="174.4">6</text>
<text x="318.8" y="178">7</text>
<text x="322.3" y="176.2">TXD</text>
<text x="322.3" y="179.7">RXD</text>
<text x="334.7" y="179.7">UD-</text>
<text x="342.4" y="178">2</text>
<text x="41.9" y="183.3">5</text>
<text x="45.4" y="181.5">A6</text>
<text x="45.4" y="185">A5</text>
<text x="59.8" y="185">A9</text>
<text x="59.8" y="181.5">A8</text>
<text x="65.4" y="183.3">24</text>
<text x="318.8" y="181.5">8</text>
<text x="322.3" y="183.3">V3</text>
<text x="333.5" y="183.3">UD+</text>
<text x="342.4" y="181.5">1</text>
<text x="41.9" y="186.8">6</text>
<text x="41.9" y="190.3">7</text>
<text x="45.4" y="188.6">A4</text>
<text x="57.8" y="188.6">A11</text>
<text x="65.4" y="190.3">22</text>
<text x="65.4" y="186.8">23</text>
<text x="41.9" y="193.9">8</text>
<text x="41.9" y="197.4">9</text>
<text x="45.4" y="192.1">A3</text>
<text x="45.4" y="195.6">A2</text>
<text x="57.8" y="195.6">A10</text>
<text x="58.2" y="192.1">!OE</text>
<text x="65.4" y="197.4">20</text>
<text x="65.4" y="193.9">21</text>
<text x="39.9" y="200.9">10</text>
<text x="45.4" y="199.1">A1</text>
<text x="45.4" y="202.7">A0</text>
<text x="58.1" y="202.7">IO7</text>
<text x="58.5" y="199.1">!CE</text>
<text x="65.4" y="200.9">19</text>
<text x="39.9" y="204.4">11</text>
<text x="39.9" y="208">12</text>
<text x="45.4" y="206.2">IO0</text>
<text x="45.4" y="209.7">IO1</text>
<text x="58.1" y="209.7">IO5</text>
<text x="58.1" y="206.2">IO6</text>
<text x="65.4" y="208">17</text>
<text x="65.4" y="204.4">18</text>
<text x="39.9" y="211.5">13</text>
<text x="45.4" y="213.3">IO2</text>
<text x="58.1" y="213.3">IO4</text>
<text x="65.4" y="215">15</text>
<text x="65.4" y="211.5">16</text>
<text x="58.1" y="216.8">IO3</text>
</g>
<g font-size="3.2" fill="#f00">
<text x="230.4" y="63.3">16</text>
<text x="237.7" y="65.1">VCC</text>
<text x="230.4" y="114.5">16</text>
<text x="237.7" y="116.2">VCC</text>
<text x="41.9" y="169.2">1</text>
<text x="45.4" y="170.9">A14</text>
<text x="57.4" y="170.9">VCC</text>
<text x="65.4" y="169.2">28</text>
<text x="318.8" y="170.9">5</text>
<text x="322.3" y="172.7">VCC</text>
<text x="364.9" y="181.5">1</text>
<text x="368.7" y="182.9">VCC</text>
</g>
<g font-size="3.2">
<text x="232.4" y="70.4">8</text>
<text x="237.7" y="72.1">GND</text>
<text x="232.4" y="121.5">8</text>
<text x="237.7" y="123.3">GND</text>
<text x="364.9" y="170.9">4</text>
<text x="368.7" y="172.3">GND</text>
<text x="333.6" y="176.2">GND</text>
<text x="342.4" y="174.4">3</text>
<text x="364.9" y="178">2</text>
<text x="364.9" y="174.4">3</text>
<text x="368.7" y="179.4">D-</text>
<text x="368.7" y="175.9">D+</text>
<text x="365.1" y="188.7">USB-B(TH)</text>
<text x="39.9" y="215">14</text>
<text x="45.4" y="216.8">GND</text>
</g>
<g font-size="2.1" fill="#a54b4b">
<text x="357.6" y="36.5">1</text>
<text x="357.6" y="40.1">3</text>
<text x="374.6" y="36.5">2</text>
<text x="374.6" y="40.1">4</text>
<text x="357.6" y="43.6">5</text>
<text x="374.6" y="43.6">6</text>
</g>
</svg>
